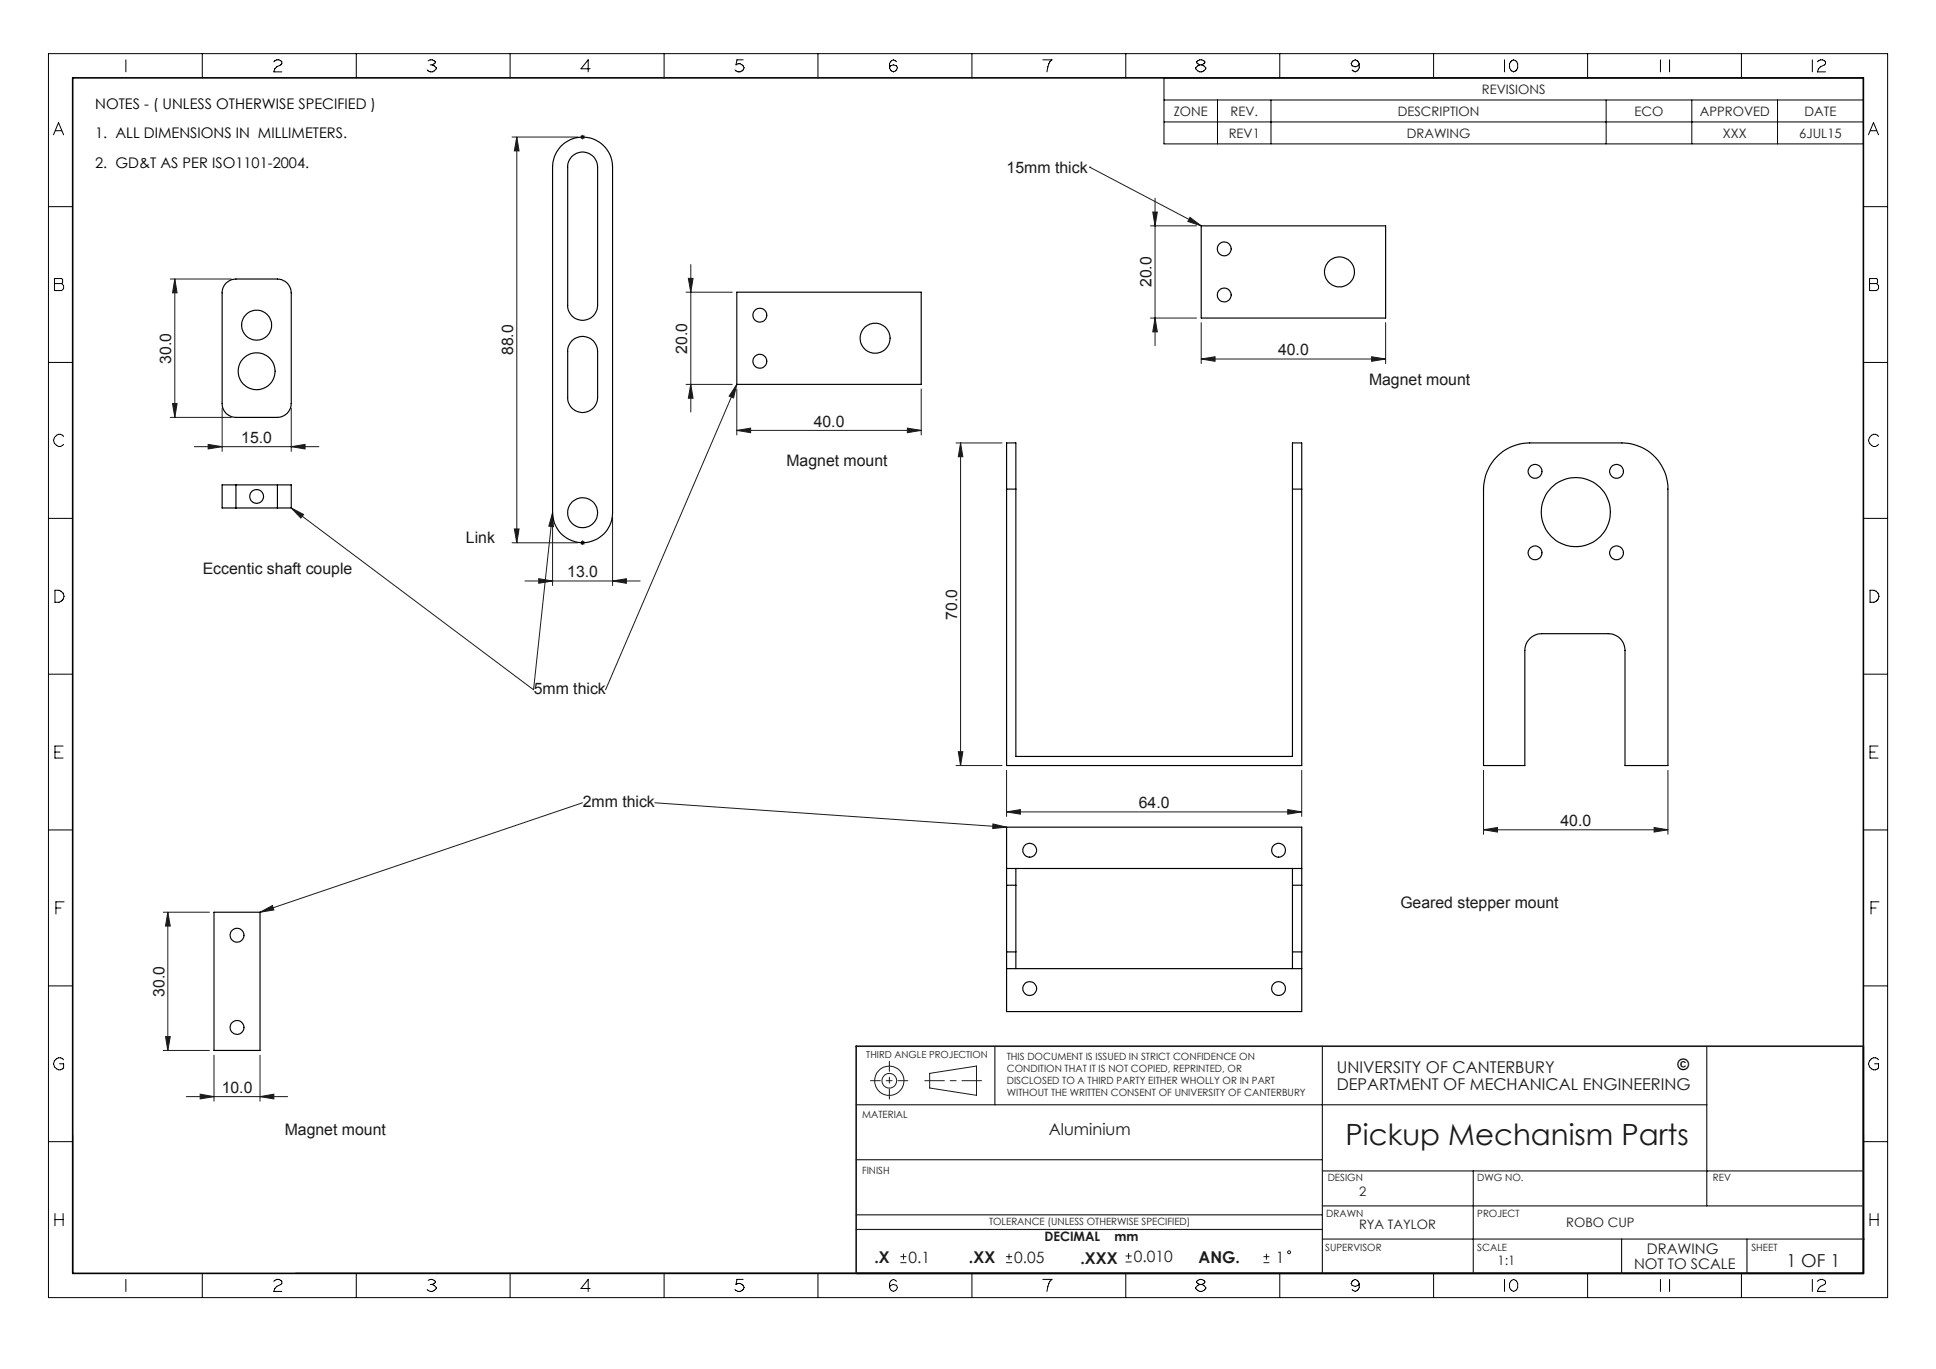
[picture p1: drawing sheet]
<svg xmlns="http://www.w3.org/2000/svg" width="420mm" height="297mm" viewBox="0 0 420 297" stroke-linecap="round" stroke-linejoin="round" font-family="sans-serif">
<g fill="none" stroke="#191924" stroke-width=".22">
<path d="M111.1 29.7h14.3M112.1 29.7l.5 3h-1zM112.1 29.7v88.1M125.9 29.7h1M126 29.4l.8 .7M126.4 29.2v1M126.8 29.4l-.8 .7M236.4 36.3h.1M236.4 36.3l24.2 12.7M149.9 57.4v32M249.6 49h10M250.1 46h1l-.5 3z"/>
<path d="M250.6 43v32M258.2 47.2l2.4 1.8-2.9-1zM36.9 60.5h13.3M37.9 60.5v30.1M37.9 60.5l.5 3h-1zM148.8 63.4h10.1M149.3 60.4h1.1l-.5 3zM249.6 69h10M250.6 69l.5 3h-1zM260.6 77.9l3-.5v1zM260.6 70v8.9M260.6 77.9h40"/>
<path d="M297.6 77.4l3 .5-3 .5zM300.6 70v8.9M36.9 90.6h13.3M37.4 87.6h1l-.5 3zM42.2 96.9h27M45.2 96.4l3 .5-3 .5zM48.2 88.5v9.4M63.2 96.9l3-.5v1zM63.2 88.5v9.4M148.8 83.4h10.1M149.9 83.4l.5 3h-1.1zM159.8 83.4l-28.4 66.2"/>
<path d="M159.8 93.4l3-.5v1zM159.8 84.4v10M159.8 93.4h40M159.8 83.4l-.7 2.9-.9-.4zM196.8 92.9l3 .5-3 .5zM199.8 84.4v10M207.4 96.1h10M208.4 96.1v70M208.4 96.1l.5 3h-1zM63.2 110.2l52.5 39.4 4.2-38.4M63.2 110.2l2.7 1.4-.6 .8zM111.1 117.8h14.3"/>
<path d="M111.6 114.8h1l-.5 3zM119.9 112.3v14.7M119.9 111.2l.2 3.1-1-.1zM125.9 117.8h1M126 117.4l.8 .7M126.4 117.2v1M126.8 117.4l-.8 .7M132.9 112.3v14.7M113.9 126h25M116.9 125.6l3 .4-3 .5zM132.9 126l3-.4v.9zM126.4 174.2l-70 23.7"/>
<path d="M142.1 174.2l76.3 5.3M207.4 166.1h10M207.9 163.1h1l-.5 3zM215.4 178.7l3 .8-3 .2zM218.4 176.1l3-.5v1zM218.4 167.1v10M218.4 176.1h64M279.4 175.6l3 .5-3 .5zM282.4 167.1v10M321.8 167.1v13.9M358.8 179.5l3 .5-3 .5zM361.8 167.1v13.9"/>
<path d="M35.4 197.9h10M36.4 197.9v30M36.4 197.9l.5 3h-1zM56.4 197.9l2.7-1.4 .3 .9zM321.8 180l3.1-.5v1zM321.8 180h40M35.4 227.9h10M35.9 224.9h1l-.5 3zM40.4 237.9h22M43.4 237.4l3 .5-3 .5zM46.4 228.9v10M56.4 237.9l3-.5v1z"/>
<path d="M56.4 228.9v10M201.7 232.9l10.1-1.6v6.3l-10.1-1.6zM195.3 273.9h1.3M195.3 272.6h1.3M196 272v1.3M218.3 273.9h1.3M218.3 272.6h1.3M218.9 272v1.3M244.2 273.8h1.3M244.2 272.5h1.3M244.8 271.8v1.4M274.1 273.9h1.3"/>
<path d="M274.1 272.6h1.3M274.7 272v1.3"/>
<circle cx="192.9" cy="234.5" r="3.2"/>
<circle cx="192.9" cy="234.5" r="1.58"/>
<circle cx="279.7" cy="271.7" r=".32"/>
</g>
<g fill="none" stroke="#000" stroke-width=".22">
<path d="M10.5 11.6h399v269.9h-399zM27.3 13v2.6M43.9 11.6v5.3M59.4 13.4a.92 .92 0 0 1 1-.4 .92 .92 0 0 1 .7 .8l-1.5 1.1-.2 .7h1.7M77.3 11.6v5.3M92.9 13.2a.96 .96 0 0 1 1.5 .4l-.6 .5M93.3 14.1h.5M93.8 14.1l.9 .6a1.11 1.11 0 0 1-.9 .9 1.11 1.11 0 0 1-1.1-.4M110.7 11.6v5.3M128 14.9h-2l1.6-1.9v2.6M144.1 11.6v5.3M161.2 13h-1.3l-.2 1.1a1.08 1.08 0 0 1 1.7 .6 1.11 1.11 0 0 1-.8 .9 1.11 1.11 0 0 1-1.1-.4"/>
<path d="M177.4 11.6v5.3M193.2 14.3l.6-.2 .7 .2a.87 .87 0 0 1-.7 1.3 .87 .87 0 0 1-.6-1.3zM194.5 13.4l-.2-.2a.87 .87 0 0 0-1.3 .6v.9M210.9 11.6v5.3M226.2 13h2a3.4 3.4 0 0 0-1.1 2.6M244.2 11.6v5.3M252.5 16.9h151.7v14.3h-151.7zM260.3 14.1l-.7-.5a.92 .92 0 0 1 .9-.6 .92 .92 0 0 1 .9 .6l-.7 .5M260.3 14.1l-.9 .6a1.11 1.11 0 0 0 1.1 .9 1.11 1.11 0 0 0 1.1-.9l-.9-.6M260.3 14.1h.4M277.6 11.6v5.3M293.3 13.4l.2-.2a.91 .91 0 0 1 1.4 .6l-.3 .5-.6 .2-.7-.2-.2-.5z"/>
<path d="M294.9 13.8v.9a.91 .91 0 0 1-1.4 .7l-.2-.2M311 11.6v5.3M326.4 13v2.6M327.7 13.4l.2-.2a.87 .87 0 0 1 1.3 .6v.9a.87 .87 0 0 1-1.3 .7l-.4-.7v-.9zM344.4 11.6v5.3M360.2 13v2.6M362.2 13v2.6M377.8 11.6v5.3M393.2 13v2.6M394.3 13.4a1.1 1.1 0 0 1 1.7 0v.4l-1.1 .7-.4 .4-.2 .7h1.7M11.6 29.2l1.1-2.6 1.1 2.6M12 28.4h1.4"/>
<path d="M252.5 21.7h151.7M252.5 26.5h151.7M264.1 21.7v9.5M275.7 21.7v9.5M348.4 21.7v9.5M367 21.7v9.5M385.6 21.7v9.5M405.3 29.2l1.1-2.6 1.1 2.6M405.8 28.4h1.3M10.5 44.8h5.3M404.2 44.8h5.3M10.5 78.6h5.3"/>
<path d="M11.8 60.4h1.6l.2 .2v.7l-.2 .2 .4 .4v.7l-.4 .4h-1.6zM11.8 61.5h1.6M404.2 78.6h5.3M405.6 60.4h1.5l.2 .2v.7l-.2 .2 .4 .4v.7l-.4 .4h-1.5zM405.6 61.5h1.5M13.8 94.7a1.29 1.29 0 0 0-2.1 .3 1.29 1.29 0 0 0 1 1.9h.4l.7-.5M407.5 94.7a1.25 1.25 0 0 0-1.9 .1 1.25 1.25 0 0 0 .4 1.8 .98 .98 0 0 0 1.5-.2M10.5 112.5h5.3M404.2 112.5h5.3M11.9 128.1a1.56 1.56 0 0 1 2 1.3 1.57 1.57 0 0 1-2 1.3zM405.7 128.1a1.51 1.51 0 0 1 1.9 1.3 1.55 1.55 0 0 1-1.9 1.3zM10.5 146.3h5.3"/>
<path d="M404.2 146.3h5.3M11.9 163.2h1.1M13.7 161.9h-1.8v2.6h1.8M405.7 163.2h1.1M407.4 161.9h-1.7v2.6h1.7M10.5 180.1h5.3M12.1 197h1.1M13.9 195.6h-1.8v2.7M404.2 180.1h5.3M405.9 197h1.1M407.6 195.6h-1.7v2.7M10.5 213.9h5.3"/>
<path d="M404.2 213.9h5.3M13.8 229.9a1.26 1.26 0 0 0-1.8 0 1.26 1.26 0 0 0 0 1.8 1.26 1.26 0 0 0 1.8 0v-.9h-.9M407.5 229.9a1.27 1.27 0 0 0-1.8 0 1.27 1.27 0 0 0 0 1.8 1.27 1.27 0 0 0 1.8 0v-.9h-.8M10.5 247.7h5.3M15.8 246.2v30M404.2 247.7h5.3M404.3 246.2v30h-340.3M11.9 263.3v2.6M11.9 264.6h1.8M13.7 263.3v2.6M27.3 277.6v2.6M43.9 276.3v5.2"/>
<path d="M59.4 278a.92 .92 0 0 1 1-.5 .92 .92 0 0 1 .7 .9l-1.1 .7-.4 .4-.2 .7h1.7M77.3 276.3v5.2M92.9 277.8a.95 .95 0 0 1 1.5 .4l-.6 .5M93.3 278.7h.5M93.8 278.7l.9 .6a1.14 1.14 0 0 1-2 .4M110.7 276.3v5.2M128 279.5h-2l1.6-1.9v2.6M144.1 276.3v5.2M161.2 277.6h-1.3l-.2 1.1a1.11 1.11 0 0 1 1.7 .6 1.11 1.11 0 0 1-.8 .9 1.11 1.11 0 0 1-1.1-.5M177.4 276.3v5.2M193.2 278.9l.6-.2 .7 .2a.87 .87 0 0 1-.7 1.3 .87 .87 0 0 1-.6-1.3zM194.5 278l-.2-.2a.87 .87 0 0 0-1.3 .6v.9"/>
<path d="M210.9 276.3v5.2M226.2 277.6h2a3.6 3.6 0 0 0-1.1 2.6M244.2 276.3v5.2M260.3 278.7l-.9 .6a1.12 1.12 0 0 0 1.1 .9 1.12 1.12 0 0 0 1.1-.9l-.4-.4-.5-.2M260.3 278.7h.4M260.3 278.7l-.7-.5a.91 .91 0 0 1 .9-.7 .91 .91 0 0 1 .9 .7l-.7 .5M277.6 276.3v5.2M293.3 278l.2-.2a.91 .91 0 0 1 1.4 .6l-.3 .5-.6 .2-.7-.2-.2-.5zM294.9 278.4v.9a.89 .89 0 0 1-.7 .7 .89 .89 0 0 1-.9-.3M311 276.3v5.2M326.4 277.6v2.6M327.7 278l.2-.2a.87 .87 0 0 1 1.3 .6v.9a.88 .88 0 0 1-.8 .9 .88 .88 0 0 1-.9-.9v-.9z"/>
<path d="M344.4 276.3v5.2M360.2 277.6v2.6M362.2 277.6v2.6M377.8 276.3v5.2M393.2 277.6v2.6M394.3 278a1.1 1.1 0 0 1 1.7 0v.4l-1.1 .7-.4 .4-.2 .7h1.7M405.7 264.6h1.7M405.7 263.3v2.6M407.4 263.3v2.6"/>
</g>
<path d="M15.8 16.9h388.4v259.4h-388.4z" fill="none" stroke="#000" stroke-width=".35"/>
<path d="M200.6 234.5h12.3" fill="none" stroke="#191924" stroke-width=".22" stroke-dasharray="15.2 1.3 1.3 1.3" stroke-dashoffset="11"/>
<path d="M188.8 234.5h8.1M192.9 230.3v8.1" fill="none" stroke="#191924" stroke-width=".22" stroke-dasharray="15.2 1.3 1.3 1.3" stroke-dashoffset="13.1"/>
<g fill="none" stroke="#191924" stroke-width=".25">
<path d="M185.7 239.7h184.6M215.8 227v12.7M286.9 227v49.3M370.3 227v34.6M185.7 251.6h101.2M286.9 254h117.3M319.6 254v22.3M185.7 263.6h101.2M185.7 266.7h101.2M286.9 261.6h117.3M286.9 268.8h117.6M351.8 268.8v7.5"/>
<path d="M379 268.8v7.5"/>
</g>
<path d="M404.2 227h-218.5v49.3" fill="none" stroke="#191924" stroke-width=".35"/>
<g fill="#191924">
<path d="M258.2 47.2l2.4 1.8-2.9-1zM63.2 110.2l2.7 1.4-.6 .8zM159.8 83.4l-.7 2.9-.9-.4zM119.9 111.2l.2 3.1-1-.1zM56.4 197.9l2.7-1.4 .3 .9zM215.4 178.7l3 .8-3 .2z"/>
<path d="M112.1 29.7l.5 3h-1zM111.6 114.8h1l-.5 3z"/>
<path d="M218.4 176.1l3-.5v1zM279.4 175.6l3 .5-3 .5zM321.8 180l3.1-.5v1zM358.8 179.5l3 .5-3 .5zM260.6 77.9l3-.5v1zM297.6 77.4l3 .5-3 .5zM43.4 237.4l3 .5-3 .5zM56.4 237.9l3-.5v1zM159.8 93.4l3-.5v1zM196.8 92.9l3 .5-3 .5z"/>
<path d="M116.9 125.6l3 .4-3 .5zM132.9 126l3-.4v.9z"/>
<path d="M45.2 96.4l3 .5-3 .5zM63.2 96.9l3-.5v1z"/>
<path d="M207.9 163.1h1l-.5 3zM208.4 96.1l.5 3h-1z"/>
<path d="M37.9 60.5l.5 3h-1zM37.4 87.6h1l-.5 3zM250.1 46h1l-.5 3zM250.6 69l.5 3h-1zM36.4 197.9l.5 3h-1zM35.9 224.9h1l-.5 3zM149.3 60.4h1.1l-.5 3zM149.9 83.4l.5 3h-1.1z"/>
</g>
<g fill="none" stroke="#000" stroke-width=".25">
<path d="M121.8 31.6a6.5 6.5 0 0 1 7.1-1.4 6.5 6.5 0 0 1 4 6v75a6.5 6.5 0 0 1-6.5 6.6 6.5 6.5 0 0 1-6.5-6.6v-75a6.4 6.4 0 0 1 1.9-4.6zM124 34a3.3 3.3 0 0 1 3.6-.8 3.3 3.3 0 0 1 2 3v30a3.2 3.2 0 0 1-3.2 3.3 3.2 3.2 0 0 1-3.2-3.3v-30.4l.2-.8zM260.6 49h40v20h-40zM49 61.4l.4-.3a2.59 2.59 0 0 1 1.8-.6h9a3 3 0 0 1 3 3v24.1a3 3 0 0 1-3 3h-9a2.95 2.95 0 0 1-3-3v-24.3l.2-.9zM124 74a3.3 3.3 0 0 1 3.6-.8 3.3 3.3 0 0 1 2 3v10.1a3.2 3.2 0 0 1-3.2 3.2 3.2 3.2 0 0 1-3.2-3.2v-10.5l.2-.8zM159.8 63.4h40v20h-40zM324.5 99.3a10 10 0 0 1 7.4-3.2h20a10 10 0 0 1 9.9 10v60h-9.3v-25a3.6 3.6 0 0 0-3.6-3.6h-14.5a3.7 3.7 0 0 0-3.6 3.6v25h-9v-60a10.1 10.1 0 0 1 2.7-6.8zM51.2 105.2h-3v5h3M51.2 105.2v5M51.2 105.2h9M51.2 110.2h9M60.2 105.2h3v5h-3"/>
<path d="M60.2 105.2v5M218.4 106.1v-10h2v10M218.4 106.1h2M218.4 106.1v60h64v-60M220.4 106.1v58h60v-58M280.4 106.1v-10h2v10M280.4 106.1h2M46.4 197.9h10v30h-10zM218.4 188.4v3.6M218.4 188.4v-8.9h64v8.9M218.4 192v14.5M218.4 188.4h64"/>
<path d="M218.4 192h2M220.4 188.4v3.6M220.4 192v14.5M280.4 188.4v3.6M280.4 192v14.5M280.4 192h2M282.4 188.4v3.6M282.4 192v14.5M218.4 206.5v3.6M218.4 210.1v9.4h64v-9.4M218.4 210.1h64M218.4 206.5h2"/>
<path d="M220.4 206.5v3.6M280.4 206.5v3.6M280.4 206.5h2M282.4 206.5v3.6"/>
<circle cx="265.6" cy="54" r="1.5"/>
<circle cx="290.6" cy="59" r="3.2"/>
<circle cx="55.7" cy="70.5" r="3.2"/>
<circle cx="164.8" cy="78.4" r="1.5"/>
<circle cx="164.8" cy="68.4" r="1.49"/>
<circle cx="189.8" cy="73.4" r="3.3"/>
<circle cx="265.6" cy="64" r="1.51"/>
<circle cx="55.7" cy="80.6" r="4"/>
<circle cx="55.7" cy="107.7" r="1.49"/>
<circle cx="126.4" cy="111.2" r="3.2"/>
<circle cx="333" cy="102.3" r="1.49"/>
<circle cx="333" cy="119.9" r="1.49"/>
<circle cx="341.8" cy="111.1" r="7.5"/>
<circle cx="350.7" cy="102.3" r="1.49"/>
<circle cx="350.7" cy="119.9" r="1.49"/>
<circle cx="223.4" cy="184.5" r="1.49"/>
<circle cx="277.4" cy="184.4" r="1.5"/>
<circle cx="51.4" cy="202.9" r="1.5"/>
<circle cx="223.4" cy="214.5" r="1.49"/>
<circle cx="277.4" cy="214.5" r="1.5"/>
<circle cx="51.4" cy="222.9" r="1.5"/>
</g>
<text font-size="6.3" fill="#191924" x="291.9" y="248.4">Pickup Mechanism Parts</text>
<text font-size="3.9" fill="#191924" x="387.5" y="274.9">1 OF 1</text>
<g font-size="3.5" fill="#191924">
<text x="290" y="232.9">UNIVERSITY OF CANTERBURY</text>
<text x="290" y="236.4">DEPARTMENT OF MECHANICAL ENGINEERING</text>
<text x="227.5" y="246.2">Aluminium</text>
<text x="189.7" y="273.9">.X</text>
<text x="210.2" y="273.9">.XX</text>
<text x="234.4" y="274.2">.XXX</text>
<text x="260" y="273.9">ANG.</text>
</g>
<g font-size="3.4" fill="#191924">
<text x="218.4" y="37.6">15mm thick</text>
<text x="249.8" y="62.3" transform="rotate(-90 249.8 62.3)">20.0</text>
<text x="111.3" y="77.1" transform="rotate(-90 111.3 77.1)">88.0</text>
<text x="149.1" y="76.7" transform="rotate(-90 149.1 76.7)">20.0</text>
<text x="277.3" y="77.1">40.0</text>
<text x="37.2" y="78.9" transform="rotate(-90 37.2 78.9)">30.0</text>
<text x="297" y="83.5">Magnet mount</text>
<text x="176.5" y="92.6">40.0</text>
<text x="52.3" y="96.1">15.0</text>
<text x="170.6" y="101">Magnet mount</text>
<text x="101.1" y="117.8">Link</text>
<text x="44" y="124.5">Eccentic shaft couple</text>
<text x="123.1" y="125.2">13.0</text>
<text x="207.6" y="134.4" transform="rotate(-90 207.6 134.4)">70.0</text>
<text x="115.8" y="150.6">5mm thick</text>
<text x="126.4" y="175.1">2mm thick</text>
<text x="247.1" y="175.3">64.0</text>
<text x="338.5" y="179.2">40.0</text>
<text x="303.8" y="197">Geared stepper mount</text>
<text x="35.7" y="216.2" transform="rotate(-90 35.7 216.2)">30.0</text>
<text x="48.1" y="237.1">10.0</text>
<text x="61.8" y="246.3">Magnet mount</text>
<text x="197.1" y="273.9">0.1</text>
<text x="220" y="273.9">0.05</text>
<text x="246" y="273.8">0.010</text>
<text x="276.8" y="273.9">1</text>
</g>
<text font-size="3.4" x="363.9" y="232.1">©</text>
<g font-size="3.2">
<text x="20.7" y="23.7">NOTES - ( UNLESS OTHERWISE SPECIFIED )</text>
<text x="20.7" y="30">1. ALL DIMENSIONS IN MILLIMETERS.</text>
<text x="20.7" y="36.4">2. GD&amp;T AS PER ISO1101-2004.</text>
</g>
<g font-size="3.2" fill="#191924">
<text x="354.5" y="275.2">NOT TO SCALE</text>
<text x="357.3" y="272.1">DRAWING</text>
</g>
<g font-size="2.8" fill="#191924">
<text x="321.5" y="20.3">REVISIONS</text>
<text x="254.6" y="25.1">ZONE</text>
<text x="266.6" y="29.9">REV1</text>
<text x="267" y="25.1">REV.</text>
<text x="303.3" y="25.1">DESCRIPTION</text>
<text x="305.2" y="29.9">DRAWING</text>
<text x="354.6" y="25.1">ECO</text>
<text x="368.8" y="25.1">APPROVED</text>
<text x="373.8" y="29.9">XXX</text>
<text x="390.3" y="29.9">6JUL15</text>
<text x="391.5" y="25.1">DATE</text>
<text x="294.8" y="259.5">2</text>
<text x="226.6" y="269.3">DECIMAL</text>
<text x="241.8" y="269.3">mm</text>
<text x="294.8" y="266.6">RYA TAYLOR</text>
<text x="339.8" y="266.3">ROBO CUP</text>
<text x="324.9" y="274.5">1:1</text>
</g>
<g font-size="2.2" fill="#191924">
<text x="218.4" y="229.9">THIS DOCUMENT IS ISSUED IN STRICT CONFIDENCE ON</text>
<text x="218.4" y="232.5">CONDITION THAT IT IS NOT COPIED, REPRINTED, OR</text>
<text x="218.4" y="235.2">DISCLOSED TO A THIRD PARTY EITHER WHOLLY OR IN PART</text>
<text x="218.4" y="237.8">WITHOUT THE WRITTEN CONSENT OF UNIVERSITY OF CANTERBURY</text>
<text x="187" y="242.6">MATERIAL</text>
<text x="187" y="254.6">FINISH</text>
<text x="288" y="256.2">DESIGN</text>
<text x="320.5" y="256.2">DWG NO.</text>
<text x="371.6" y="256.2">REV</text>
<text x="214.6" y="265.8">TOLERANCE (UNLESS OTHERWISE SPECIFIED)</text>
<text x="287.7" y="264">DRAWN</text>
<text x="320.5" y="264">PROJECT</text>
<text x="287.5" y="271.4">SUPERVISOR</text>
<text x="320.5" y="271.4">SCALE</text>
<text x="380" y="271.4">SHEET</text>
</g>
<text font-size="2.1" fill="#191924" x="187.9" y="229.6">THIRD ANGLE PROJECTION</text>
</svg>
